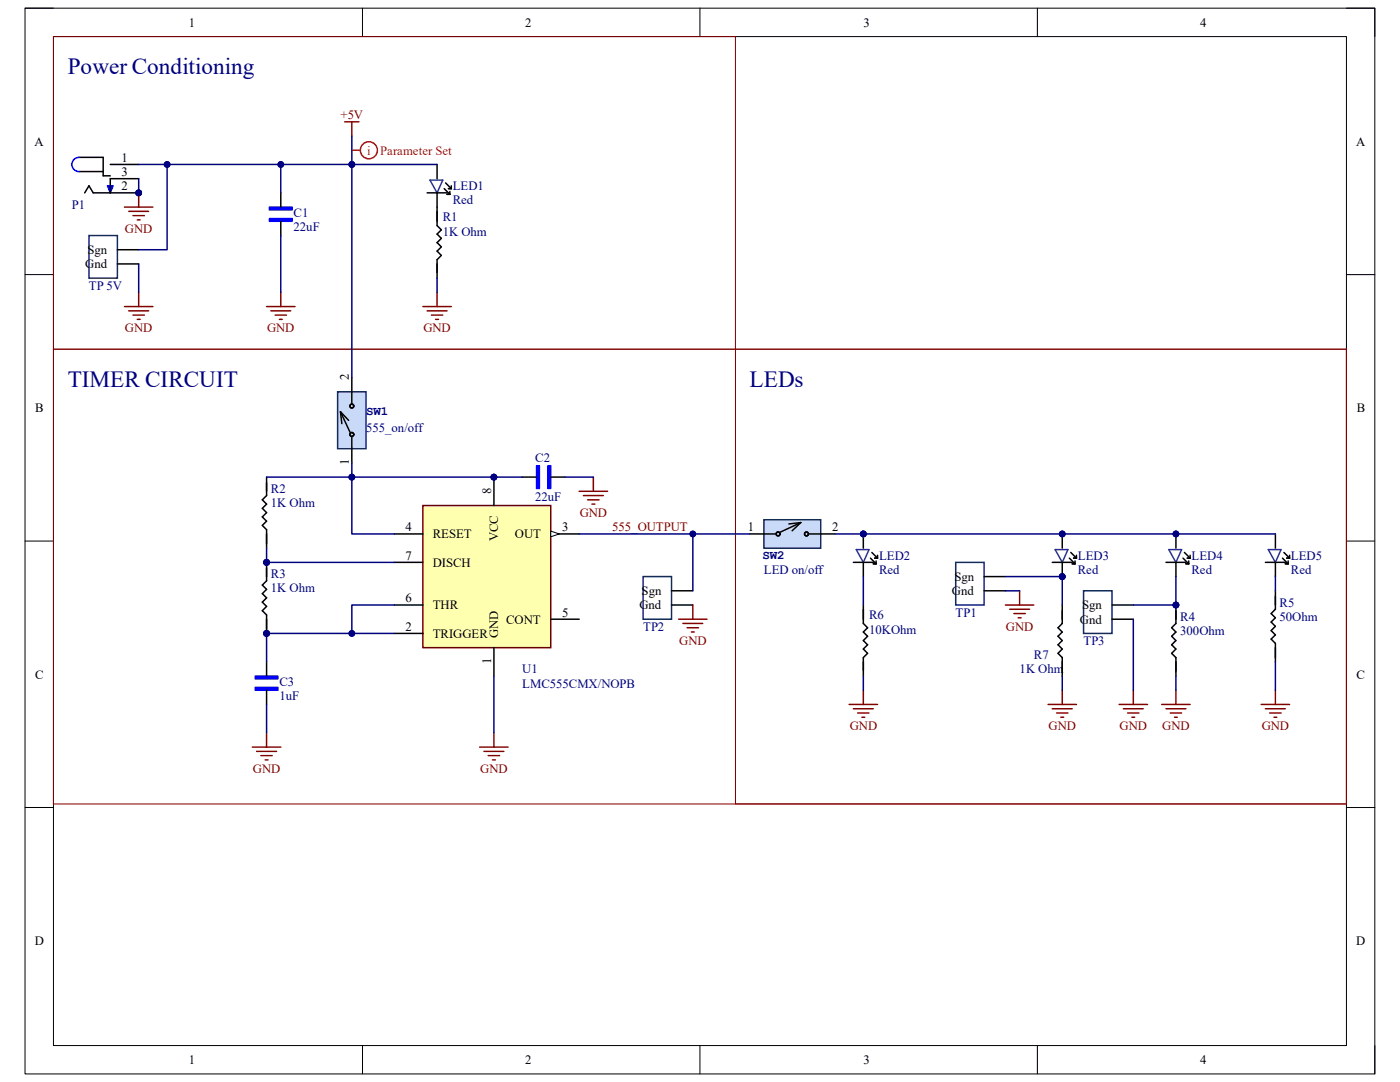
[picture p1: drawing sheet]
<svg xmlns="http://www.w3.org/2000/svg" width="279mm" height="216mm" viewBox="0 0 279 216" stroke-linecap="round" stroke-linejoin="round" font-family="sans-serif">
<path d="M5 1.6h269.4v212.7h-269.4z" fill="none" stroke="#000" stroke-width=".2"/>
<path d="M10.7 7.3h258v201.3h-258z" fill-rule="evenodd" fill="#fff"/>
<g fill="none" stroke="#000" stroke-width=".2">
<path d="M5 1.6h5.7M10.7 7.3h258v201.3h-258zM72.3 1.6v5.7M139.7 1.6v5.7M207 1.6v5.7M268.7 1.6h5.7v5.7M5 54.8h5.7M268.7 54.8h5.7M5 108h5.7M268.7 108h5.7M5 161.1h5.7M268.7 161.1h5.7"/>
<path d="M72.3 208.6v5.7M139.7 208.6v5.7M207 208.6v5.7M274.4 208.6v5.7"/>
</g>
<path d="M10.7 7.3h136.1v62.4h-136.1zM10.7 69.7h258v90.7h-258zM146.8 69.7h121.9v90.7h-121.9z" fill="none" stroke="#800000" stroke-width=".2"/>
<circle cx="27.7" cy="38.5" r=".57" fill="#000080"/>
<circle cx="27.7" cy="38.5" r=".57" fill="none" stroke="#000080" stroke-width=".2"/>
<path d="M21.4 37.1h1.2l-.6 1.4z" fill="#00f"/>
<path d="M15.8 31.4a1.42 1.42 0 0 0-1.4 1.4 1.42 1.42 0 0 0 1.4 1.4M21.4 37.1h1.2l-.6 1.4z" fill="none" stroke="#00f" stroke-width=".3"/>
<path d="M15.8 31.4h4.8v3.7h1.4M15.8 34.2h4.8M16.9 38.5l.9-1.4 .8 1.4h9.1M22 35.7v2.8" fill="none" stroke="#000" stroke-width=".3"/>
<circle cx="27.7" cy="38.5" r=".57" fill="#000080"/>
<circle cx="27.7" cy="38.5" r=".57" fill="none" stroke="#000080" stroke-width=".2"/>
<path d="M22 35.7h5.7M22 32.8h5.7" fill="none" stroke="#000" stroke-width=".3"/>
<path d="M17.8 47h5.6v8.5h-5.6z" fill-rule="evenodd" fill="#fff"/>
<path d="M17.8 47h5.6v8.5h-5.6z" fill="none" stroke="#073763" stroke-width=".3"/>
<path d="M23.4 49.8h4.3M23.4 52.7h4.3M87.2 41.3v3.7l.9 .9-.9 .8 .9 .9-.9 .8 .9 .9-.9 .8 .9 .9-.9 .8v3.7M53.2 95.2v3.7l-.8 .8 .8 .9-.8 .8 .8 .9-.8 .8 .8 .9-.8 .8 .8 .9v3.7" fill="none" stroke="#000" stroke-width=".3"/>
<path d="M67.4 78.2h5.7v11.3h-5.7z" fill-rule="evenodd" fill="#c9daf8"/>
<path d="M67.4 78.2h5.7v11.3h-5.7z" fill="none" stroke="#073763" stroke-width=".3"/>
<g fill="none" stroke="#000" stroke-width=".3">
<path d="M70.2 75.4v5.1M67.9 82.2l2 4.2M67.9 82.2l.3 2.3M67.9 82.2l1.7 1.7M70.2 87.3v5.1"/>
<circle cx="70.2" cy="86.7" r=".39"/>
<circle cx="70.2" cy="81" r=".39"/>
</g>
<circle cx="98.6" cy="95.2" r=".57" fill="#000080"/>
<circle cx="98.6" cy="95.2" r=".57" fill="none" stroke="#000080" stroke-width=".2"/>
<path d="M84.4 100.9h25.5v28.3h-25.5z" fill-rule="evenodd" fill="#ffffb0"/>
<path d="M84.4 100.9h25.5v28.3h-25.5z" fill="none" stroke="#600" stroke-width=".3"/>
<path d="M98.6 95.2v5.7" fill="none" stroke="#000" stroke-width=".3"/>
<circle cx="98.6" cy="95.2" r=".57" fill="#000080"/>
<circle cx="98.6" cy="95.2" r=".57" fill="none" stroke="#000080" stroke-width=".2"/>
<path d="M78.7 106.5h5.7M78.7 112.2h5.7M109.9 106.5h5.7M78.7 120.7h5.7M78.7 126.4h5.7M98.6 129.2v5.7M109.9 123.6h5.7" fill="none" stroke="#000" stroke-width=".3"/>
<path d="M109.9 106l1.7 .5-1.7 .6z" fill="#f8fcff"/>
<path d="M109.9 106l1.7 .5-1.7 .6z" fill="none" stroke="#000" stroke-width=".2"/>
<path d="M85.8 35.9h2.6l-1.2 2.6z" fill="none" stroke="#1c4587" stroke-width=".3"/>
<path d="M85.2 38.5h4M87.2 32.8v2.9M87.2 38.5v2.8M88.6 37.6l1.2 1.2M88.9 36.5l1.2 1.1M89.2 38.8h.6M89.5 37.6h.6M89.8 38.2v.6M90.1 37.1v.5" fill="none" stroke="#000" stroke-width=".3"/>
<path d="M53.8 41.3h4.5v.6h-4.5z" fill-rule="evenodd" fill="#00f"/>
<path d="M53.8 41.3h4.5v.6h-4.5z" fill="none" stroke="#00f" stroke-width=".3"/>
<path d="M53.8 43.6h4.5v.6h-4.5z" fill-rule="evenodd" fill="#00f"/>
<path d="M53.8 43.6h4.5v.6h-4.5z" fill="none" stroke="#00f" stroke-width=".3"/>
<path d="M56 38.5v2.8M56 44.2v2.8" fill="none" stroke="#000" stroke-width=".3"/>
<g fill="none" stroke="#800000" stroke-width=".3">
<path d="M27.7 58.3v2.9M56 58.3v2.9M87.2 58.3v2.9M24.8 61.2h5.7M25.7 62h4M26.5 62.9h2.3M27.4 63.7h.6M53.2 61.2h5.7M54 62h4M54.9 62.9h2.3M55.8 63.7h.5M84.4 61.2h5.7"/>
<path d="M85.2 62h4M86.1 62.9h2.3M86.9 63.7h.6"/>
</g>
<path d="M107.1 92.9h.5v4.6h-.5z" fill-rule="evenodd" fill="#00f"/>
<path d="M107.1 92.9h.5v4.6h-.5z" fill="none" stroke="#00f" stroke-width=".3"/>
<path d="M109.3 92.9h.6v4.6h-.6z" fill-rule="evenodd" fill="#00f"/>
<path d="M109.3 92.9h.6v4.6h-.6z" fill="none" stroke="#00f" stroke-width=".3"/>
<path d="M104.2 95.2h2.9M109.9 95.2h2.8" fill="none" stroke="#000" stroke-width=".3"/>
<path d="M115.6 98h5.7M116.4 98.9h4M117.3 99.7h2.3M118.4 95.2v2.8M118.1 100.6h.6" fill="none" stroke="#800000" stroke-width=".3"/>
<circle cx="53.2" cy="112.2" r=".57" fill="#000080"/>
<circle cx="53.2" cy="112.2" r=".57" fill="none" stroke="#000080" stroke-width=".2"/>
<circle cx="53.2" cy="126.4" r=".57" fill="#000080"/>
<circle cx="53.2" cy="126.4" r=".57" fill="none" stroke="#000080" stroke-width=".2"/>
<path d="M53.2 112.2v3.7l-.8 .9 .8 .8-.8 .9 .8 .8-.8 .9 .8 .8-.8 .9 .8 .8v2.8" fill="none" stroke="#000" stroke-width=".3"/>
<circle cx="53.2" cy="112.2" r=".57" fill="#000080"/>
<circle cx="53.2" cy="112.2" r=".57" fill="none" stroke="#000080" stroke-width=".2"/>
<path d="M53.2 123.6v2.8" fill="none" stroke="#000" stroke-width=".3"/>
<circle cx="53.2" cy="126.4" r=".57" fill="#000080"/>
<circle cx="53.2" cy="126.4" r=".57" fill="none" stroke="#000080" stroke-width=".2"/>
<path d="M50.9 134.9h4.6v.6h-4.6z" fill-rule="evenodd" fill="#00f"/>
<path d="M50.9 134.9h4.6v.6h-4.6z" fill="none" stroke="#00f" stroke-width=".3"/>
<path d="M50.9 137.2h4.6v.5h-4.6z" fill-rule="evenodd" fill="#00f"/>
<path d="M50.9 137.2h4.6v.5h-4.6z" fill="none" stroke="#00f" stroke-width=".3"/>
<path d="M53.2 132.1v2.8M53.2 137.7v2.9" fill="none" stroke="#000" stroke-width=".3"/>
<path d="M50.4 149.1h5.6M51.2 149.9h4M52.1 150.8h2.2M52.9 151.6h.6M53.2 146.2v2.9M95.7 149.1h5.7M96.6 149.9h4M97.4 150.8h2.3M98.3 151.6h.6M98.6 146.2v2.9" fill="none" stroke="#800000" stroke-width=".3"/>
<path d="M152.4 103.7h11.4v5.7h-11.4z" fill-rule="evenodd" fill="#c9daf8"/>
<path d="M152.4 103.7h11.4v5.7h-11.4z" fill="none" stroke="#073763" stroke-width=".3"/>
<g fill="none" stroke="#000" stroke-width=".3">
<path d="M149.6 106.5h5.1M159.8 104.3l-4.2 2M159.8 104.3l-2.4 .2M159.8 104.3l-1.7 1.6M161.5 106.5h5.1"/>
<circle cx="155.3" cy="106.5" r=".39"/>
<circle cx="161" cy="106.5" r=".39"/>
</g>
<circle cx="172.3" cy="106.5" r=".57" fill="#000080"/>
<circle cx="172.3" cy="106.5" r=".57" fill="none" stroke="#000080" stroke-width=".2"/>
<path d="M170.9 109.7h2.5l-1.1 2.5z" fill="none" stroke="#1c4587" stroke-width=".3"/>
<path d="M172.3 106.5v2.9M172.3 112.2v2.9M173.7 111.4l1.1 1.1M174.3 112.5h.5M174.8 111.9v.6" fill="none" stroke="#000" stroke-width=".3"/>
<circle cx="172.3" cy="106.5" r=".57" fill="#000080"/>
<circle cx="172.3" cy="106.5" r=".57" fill="none" stroke="#000080" stroke-width=".2"/>
<path d="M170.3 112.2h4M174 110.2l1.1 1.2M174.6 111.4h.5M175.1 110.8v.6M172.3 120.7v3.7l.8 .9-.8 .8 .8 .9-.8 .8 .8 .9-.8 .8 .8 .9-.8 .8v3.7M212 120.7v3.7l-.9 .9 .9 .8-.9 .9 .9 .8-.9 .9 .9 .8-.9 .9 .9 .8v3.7" fill="none" stroke="#000" stroke-width=".3"/>
<path d="M172.3 137.7v2.9M169.5 140.6h5.6M170.3 141.4h4M171.2 142.3h2.2M172 143.1h.6" fill="none" stroke="#800000" stroke-width=".3"/>
<circle cx="212" cy="115.1" r=".57" fill="#000080"/>
<circle cx="212" cy="115.1" r=".57" fill="none" stroke="#000080" stroke-width=".2"/>
<circle cx="212" cy="106.5" r=".57" fill="#000080"/>
<circle cx="212" cy="106.5" r=".57" fill="none" stroke="#000080" stroke-width=".2"/>
<path d="M210.6 109.7h2.5l-1.1 2.5z" fill="none" stroke="#1c4587" stroke-width=".3"/>
<path d="M212 112.2v2.9M213.4 111.4l1.1 1.1M214 112.5h.5M214.5 111.9v.6" fill="none" stroke="#000" stroke-width=".3"/>
<circle cx="212" cy="115.1" r=".57" fill="#000080"/>
<circle cx="212" cy="115.1" r=".57" fill="none" stroke="#000080" stroke-width=".2"/>
<path d="M212 106.5v2.9" fill="none" stroke="#000" stroke-width=".3"/>
<circle cx="212" cy="106.5" r=".57" fill="#000080"/>
<circle cx="212" cy="106.5" r=".57" fill="none" stroke="#000080" stroke-width=".2"/>
<path d="M210 112.2h4M213.7 110.2l1.1 1.2M214.3 111.4h.5M214.8 110.8v.6" fill="none" stroke="#000" stroke-width=".3"/>
<circle cx="234.7" cy="106.5" r=".57" fill="#000080"/>
<circle cx="234.7" cy="106.5" r=".57" fill="none" stroke="#000080" stroke-width=".2"/>
<path d="M233.3 109.7h2.5l-1.1 2.5z" fill="none" stroke="#1c4587" stroke-width=".3"/>
<path d="M234.7 106.5v2.9M234.7 112.2v2.9M236.1 111.4l1.1 1.1M236.7 112.5h.5M237.2 111.9v.6" fill="none" stroke="#000" stroke-width=".3"/>
<circle cx="234.7" cy="106.5" r=".57" fill="#000080"/>
<circle cx="234.7" cy="106.5" r=".57" fill="none" stroke="#000080" stroke-width=".2"/>
<g fill="none" stroke="#000" stroke-width=".3">
<path d="M232.7 112.2h4M236.4 110.2l1.1 1.2M237 111.4h.5M237.5 110.8v.6M252.5 112.2h4M254.5 106.5v2.9M254.5 112.2v2.9M255.9 111.4l1.2 1.1M256.2 110.2l1.2 1.2M256.5 112.5h.6M256.8 111.4h.6M257.1 111.9v.6"/>
<path d="M257.4 110.8v.6"/>
</g>
<path d="M212 137.7v2.9M209.2 140.6h5.6M210 141.4h4M210.9 142.3h2.2M211.7 143.1h.6" fill="none" stroke="#800000" stroke-width=".3"/>
<path d="M253.1 109.7h2.6l-1.2 2.5z" fill="none" stroke="#1c4587" stroke-width=".3"/>
<circle cx="234.7" cy="120.7" r=".57" fill="#000080"/>
<circle cx="234.7" cy="120.7" r=".57" fill="none" stroke="#000080" stroke-width=".2"/>
<path d="M234.7 120.7v3.7l-.9 .9 .9 .8-.9 .9 .9 .8-.9 .9 .9 .8-.9 .9 .9 .8v2.8" fill="none" stroke="#000" stroke-width=".3"/>
<circle cx="234.7" cy="120.7" r=".57" fill="#000080"/>
<circle cx="234.7" cy="120.7" r=".57" fill="none" stroke="#000080" stroke-width=".2"/>
<path d="M254.5 117.9v3.7l-.8 .8 .8 .9-.8 .8 .8 .9-.8 .8 .8 .9-.8 .8 .8 .9v3.7M234.7 132.1v2.8" fill="none" stroke="#000" stroke-width=".3"/>
<path d="M234.7 137.7v2.9M254.5 137.7v2.9M231.8 140.6h5.7M232.7 141.4h4M233.5 142.3h2.3M234.4 143.1h.6M251.7 140.6h5.7M252.5 141.4h4M253.4 142.3h2.3M254.2 143.1h.6" fill="none" stroke="#800000" stroke-width=".3"/>
<path d="M190.7 112.2h5.7v8.5h-5.7z" fill-rule="evenodd" fill="#fff"/>
<path d="M190.7 112.2h5.7v8.5h-5.7z" fill="none" stroke="#073763" stroke-width=".3"/>
<path d="M196.4 115.1h4.2M196.4 117.9h4.2" fill="none" stroke="#000" stroke-width=".3"/>
<path d="M203.5 117.9v2.8M200.6 120.7h5.7M201.5 121.6h4M202.4 122.4h2.2M203.2 123.3h.6" fill="none" stroke="#800000" stroke-width=".3"/>
<path d="M128.3 115.1h5.7v8.5h-5.7z" fill-rule="evenodd" fill="#fff"/>
<path d="M128.3 115.1h5.7v8.5h-5.7z" fill="none" stroke="#073763" stroke-width=".3"/>
<path d="M134 117.9h4.3M134 120.7h4.3" fill="none" stroke="#000" stroke-width=".3"/>
<path d="M27.7 38.5v2.8M24.8 41.3h5.7M25.7 42.2h4M26.5 43h2.3M27.4 43.9h.6M135.4 123.6h5.7M136.3 124.4h4M137.1 125.3h2.3M138 126.1h.6M138.3 120.7v2.9" fill="none" stroke="#800000" stroke-width=".3"/>
<circle cx="27.7" cy="38.5" r=".57" fill="#000080"/>
<circle cx="27.7" cy="38.5" r=".57" fill="none" stroke="#000080" stroke-width=".2"/>
<path d="M216.2 117.9h5.7v8.5h-5.7z" fill-rule="evenodd" fill="#fff"/>
<path d="M216.2 117.9h5.7v8.5h-5.7z" fill="none" stroke="#073763" stroke-width=".3"/>
<path d="M221.9 120.7h4.3M221.9 123.6h4.3" fill="none" stroke="#000" stroke-width=".3"/>
<path d="M226.2 137.7v2.9M223.3 140.6h5.7M224.2 141.4h4M225 142.3h2.3M225.9 143.1h.6" fill="none" stroke="#800000" stroke-width=".3"/>
<g fill="none" stroke="#f00" stroke-width=".3">
<path d="M70.2 30h1.7"/>
<circle cx="73.6" cy="30" r="1.7"/>
</g>
<path d="M56 32.8v5.7" fill="none" stroke="#000080" stroke-width=".3"/>
<circle cx="56" cy="32.8" r=".57" fill="#000080"/>
<circle cx="56" cy="32.8" r=".57" fill="none" stroke="#000080" stroke-width=".2"/>
<path d="M33.4 32.8v17h-5.7M87.2 55.5v2.8" fill="none" stroke="#000080" stroke-width=".3"/>
<circle cx="33.4" cy="32.8" r=".57" fill="#000080"/>
<circle cx="33.4" cy="32.8" r=".57" fill="none" stroke="#000080" stroke-width=".2"/>
<path d="M70.2 32.8h17" fill="none" stroke="#000080" stroke-width=".3"/>
<circle cx="70.2" cy="32.8" r=".57" fill="#000080"/>
<circle cx="70.2" cy="32.8" r=".57" fill="none" stroke="#000080" stroke-width=".2"/>
<path d="M27.7 32.8h42.5v42.6" fill="none" stroke="#000080" stroke-width=".3"/>
<circle cx="70.2" cy="32.8" r=".57" fill="#000080"/>
<circle cx="70.2" cy="32.8" r=".57" fill="none" stroke="#000080" stroke-width=".2"/>
<circle cx="56" cy="32.8" r=".57" fill="#000080"/>
<circle cx="56" cy="32.8" r=".57" fill="none" stroke="#000080" stroke-width=".2"/>
<circle cx="33.4" cy="32.8" r=".57" fill="#000080"/>
<circle cx="33.4" cy="32.8" r=".57" fill="none" stroke="#000080" stroke-width=".2"/>
<path d="M112.7 95.2h5.7M53.2 126.4v5.7" fill="none" stroke="#000080" stroke-width=".3"/>
<circle cx="53.2" cy="126.4" r=".57" fill="#000080"/>
<circle cx="53.2" cy="126.4" r=".57" fill="none" stroke="#000080" stroke-width=".2"/>
<path d="M53.2 126.4h25.5M53.2 140.6v5.6" fill="none" stroke="#000080" stroke-width=".3"/>
<circle cx="70.2" cy="126.4" r=".57" fill="#000080"/>
<circle cx="70.2" cy="126.4" r=".57" fill="none" stroke="#000080" stroke-width=".2"/>
<circle cx="53.2" cy="126.4" r=".57" fill="#000080"/>
<circle cx="53.2" cy="126.4" r=".57" fill="none" stroke="#000080" stroke-width=".2"/>
<path d="M78.7 120.7h-8.5v5.7" fill="none" stroke="#000080" stroke-width=".3"/>
<circle cx="70.2" cy="126.4" r=".57" fill="#000080"/>
<circle cx="70.2" cy="126.4" r=".57" fill="none" stroke="#000080" stroke-width=".2"/>
<path d="M166.6 106.5h5.7M98.6 134.9v11.3" fill="none" stroke="#000080" stroke-width=".3"/>
<circle cx="172.3" cy="106.5" r=".57" fill="#000080"/>
<circle cx="172.3" cy="106.5" r=".57" fill="none" stroke="#000080" stroke-width=".2"/>
<path d="M172.3 106.5h82.2M172.3 115.1v5.6M172.3 134.9v2.8" fill="none" stroke="#000080" stroke-width=".3"/>
<circle cx="172.3" cy="106.5" r=".57" fill="#000080"/>
<circle cx="172.3" cy="106.5" r=".57" fill="none" stroke="#000080" stroke-width=".2"/>
<circle cx="212" cy="106.5" r=".57" fill="#000080"/>
<circle cx="212" cy="106.5" r=".57" fill="none" stroke="#000080" stroke-width=".2"/>
<circle cx="234.7" cy="106.5" r=".57" fill="#000080"/>
<circle cx="234.7" cy="106.5" r=".57" fill="none" stroke="#000080" stroke-width=".2"/>
<path d="M212 115.1v5.6" fill="none" stroke="#000080" stroke-width=".3"/>
<circle cx="212" cy="115.1" r=".57" fill="#000080"/>
<circle cx="212" cy="115.1" r=".57" fill="none" stroke="#000080" stroke-width=".2"/>
<path d="M53.2 109.4v2.8M254.5 115.1v2.8M212 134.9v2.8M234.7 134.9v2.8M254.5 132.1v5.6" fill="none" stroke="#000080" stroke-width=".3"/>
<circle cx="53.2" cy="112.2" r=".57" fill="#000080"/>
<circle cx="53.2" cy="112.2" r=".57" fill="none" stroke="#000080" stroke-width=".2"/>
<path d="M53.2 112.2h25.5" fill="none" stroke="#000080" stroke-width=".3"/>
<circle cx="53.2" cy="112.2" r=".57" fill="#000080"/>
<circle cx="53.2" cy="112.2" r=".57" fill="none" stroke="#000080" stroke-width=".2"/>
<path d="M200.6 115.1h11.4" fill="none" stroke="#000080" stroke-width=".3"/>
<circle cx="212" cy="115.1" r=".57" fill="#000080"/>
<circle cx="212" cy="115.1" r=".57" fill="none" stroke="#000080" stroke-width=".2"/>
<path d="M138.3 106.5v11.4M200.6 117.9h2.9" fill="none" stroke="#000080" stroke-width=".3"/>
<circle cx="138.3" cy="106.5" r=".57" fill="#000080"/>
<circle cx="138.3" cy="106.5" r=".57" fill="none" stroke="#000080" stroke-width=".2"/>
<path d="M115.6 106.5h34" fill="none" stroke="#000080" stroke-width=".3"/>
<circle cx="138.3" cy="106.5" r=".57" fill="#000080"/>
<circle cx="138.3" cy="106.5" r=".57" fill="none" stroke="#000080" stroke-width=".2"/>
<path d="M56 47v11.3M98.6 95.2h5.6" fill="none" stroke="#000080" stroke-width=".3"/>
<circle cx="98.6" cy="95.2" r=".57" fill="#000080"/>
<circle cx="98.6" cy="95.2" r=".57" fill="none" stroke="#000080" stroke-width=".2"/>
<path d="M70.2 92.4v2.8" fill="none" stroke="#000080" stroke-width=".3"/>
<circle cx="70.2" cy="95.2" r=".57" fill="#000080"/>
<circle cx="70.2" cy="95.2" r=".57" fill="none" stroke="#000080" stroke-width=".2"/>
<path d="M53.2 95.2h45.4" fill="none" stroke="#000080" stroke-width=".3"/>
<circle cx="70.2" cy="95.2" r=".57" fill="#000080"/>
<circle cx="70.2" cy="95.2" r=".57" fill="none" stroke="#000080" stroke-width=".2"/>
<circle cx="98.6" cy="95.2" r=".57" fill="#000080"/>
<circle cx="98.6" cy="95.2" r=".57" fill="none" stroke="#000080" stroke-width=".2"/>
<path d="M70.2 95.2v11.3h8.5" fill="none" stroke="#000080" stroke-width=".3"/>
<circle cx="70.2" cy="95.2" r=".57" fill="#000080"/>
<circle cx="70.2" cy="95.2" r=".57" fill="none" stroke="#000080" stroke-width=".2"/>
<path d="M27.7 35.7v2.8M27.7 52.7v5.6" fill="none" stroke="#000080" stroke-width=".3"/>
<circle cx="27.7" cy="38.5" r=".57" fill="#000080"/>
<circle cx="27.7" cy="38.5" r=".57" fill="none" stroke="#000080" stroke-width=".2"/>
<path d="M234.7 115.1v5.6" fill="none" stroke="#000080" stroke-width=".3"/>
<circle cx="234.7" cy="120.7" r=".57" fill="#000080"/>
<circle cx="234.7" cy="120.7" r=".57" fill="none" stroke="#000080" stroke-width=".2"/>
<path d="M226.2 120.7h8.5" fill="none" stroke="#000080" stroke-width=".3"/>
<circle cx="234.7" cy="120.7" r=".57" fill="#000080"/>
<circle cx="234.7" cy="120.7" r=".57" fill="none" stroke="#000080" stroke-width=".2"/>
<path d="M70.2 27.1v5.7M226.2 123.6v14.1" fill="none" stroke="#000080" stroke-width=".3"/>
<path d="M68.8 24.3h2.8M70.2 24.3v2.8" fill="none" stroke="#800000" stroke-width=".3"/>
<circle cx="70.2" cy="32.8" r=".57" fill="#000080"/>
<circle cx="70.2" cy="32.8" r=".57" fill="none" stroke="#000080" stroke-width=".2"/>
<g font-size="4.6" fill="#000080">
<text x="13.5" y="14.8">Power Conditioning</text>
<text x="13.5" y="77.2">TIMER CIRCUIT</text>
<text x="149.6" y="77.2">LEDs</text>
</g>
<g font-size="2.5">
<text x="37.7" y="5.3">1</text>
<text x="104.8" y="5.3">2</text>
<text x="172.3" y="5.3">3</text>
<text x="239.5" y="5.3">4</text>
<text x="6.9" y="29.1">A</text>
<text x="270.6" y="29.1">A</text>
<text x="24.3" y="35.1">3</text>
<text x="24.3" y="32.3">1</text>
<text x="24.3" y="37.9">2</text>
<text x="17" y="53.6">Gnd</text>
<text x="17.5" y="50.7">Sgn</text>
<text x="69.6" y="75.9" transform="rotate(-90 69.6 75.9)">2</text>
<text x="7" y="82.3">B</text>
<text x="270.8" y="82.3">B</text>
<text x="69.6" y="92.7" transform="rotate(-90 69.6 92.7)">1</text>
<text x="98" y="98.6" transform="rotate(-90 98 98.6)">8</text>
<text x="80.9" y="106">4</text>
<text x="86.4" y="107.4">RESET</text>
<text x="102.7" y="107.4">OUT</text>
<text x="112.2" y="106">3</text>
<text x="149.2" y="106">1</text>
<text x="166.1" y="106">2</text>
<text x="80.9" y="111.7">7</text>
<text x="86.4" y="113.1">DISCH</text>
<text x="99.4" y="108" transform="rotate(-90 99.4 108)">VCC</text>
<text x="128.1" y="118.7">Sgn</text>
<text x="190" y="118.7">Gnd</text>
<text x="190.5" y="115.9">Sgn</text>
<text x="80.9" y="120.2">6</text>
<text x="80.9" y="125.9">2</text>
<text x="86.4" y="121.6">THR</text>
<text x="101" y="124.4">CONT</text>
<text x="112.2" y="123">5</text>
<text x="127.6" y="121.6">Gnd</text>
<text x="215.5" y="124.4">Gnd</text>
<text x="215.9" y="121.6">Sgn</text>
<text x="86.4" y="127.3">TRIGGER</text>
<text x="99.4" y="127.3" transform="rotate(-90 99.4 127.3)">GND</text>
<text x="7" y="135.4">C</text>
<text x="98" y="132.5" transform="rotate(-90 98 132.5)">1</text>
<text x="270.7" y="135.4">C</text>
<text x="6.9" y="188.6">D</text>
<text x="270.7" y="188.6">D</text>
<text x="37.7" y="212.3">1</text>
<text x="104.8" y="212.3">2</text>
<text x="172.3" y="212.3">3</text>
<text x="239.5" y="212.3">4</text>
</g>
<g font-size="2.5" fill="#800000">
<text x="67.9" y="23.7">+5V</text>
<text x="24.9" y="46.4">GND</text>
<text x="24.9" y="66.3">GND</text>
<text x="53.3" y="66.3">GND</text>
<text x="84.5" y="66.3">GND</text>
<text x="115.7" y="103.2">GND</text>
<text x="122.2" y="106">555_OUTPUT</text>
<text x="200.7" y="125.9">GND</text>
<text x="135.6" y="128.7">GND</text>
<text x="169.6" y="145.7">GND</text>
<text x="209.3" y="145.7">GND</text>
<text x="223.4" y="145.7">GND</text>
<text x="231.9" y="145.7">GND</text>
<text x="251.8" y="145.7">GND</text>
<text x="50.5" y="154.2">GND</text>
<text x="95.8" y="154.2">GND</text>
</g>
<g font-size="2.5" fill="#f00">
<text x="73.3" y="30.9">i</text>
<text x="75.9" y="30.9">Parameter Set</text>
</g>
<g font-size="2.5" fill="#000080">
<text x="14.4" y="41.6">P1</text>
<text x="90.3" y="40.8">Red</text>
<text x="90.3" y="37.9">LED1</text>
<text x="58.6" y="46.1">22uF</text>
<text x="58.6" y="43.3">C1</text>
<text x="88.3" y="47">1K Ohm</text>
<text x="88.3" y="44.2">R1</text>
<text x="17.7" y="57.8">TP 5V</text>
<text x="73.1" y="82.8">SW1</text>
<text x="73.1" y="86.1">555_on/off</text>
<text x="106.8" y="92.1">C2</text>
<text x="54.1" y="101.2">1K Ohm</text>
<text x="54.1" y="98.3">R2</text>
<text x="106.8" y="100">22uF</text>
<text x="152.1" y="111.5">SW2</text>
<text x="175.4" y="111.7">LED2</text>
<text x="215.1" y="111.7">LED3</text>
<text x="237.8" y="111.7">LED4</text>
<text x="257.6" y="111.7">LED5</text>
<text x="54.1" y="118.2">1K Ohm</text>
<text x="54.1" y="115.4">R3</text>
<text x="152.4" y="114.5">LED on/off</text>
<text x="175.4" y="114.5">Red</text>
<text x="215.1" y="114.5">Red</text>
<text x="237.8" y="114.5">Red</text>
<text x="257.6" y="114.5">Red</text>
<text x="128.4" y="125.9">TP2</text>
<text x="173.4" y="123.6">R6</text>
<text x="190.7" y="123">TP1</text>
<text x="235.5" y="123.9">R4</text>
<text x="255.4" y="123.9">50Ohm</text>
<text x="255.4" y="121">R5</text>
<text x="173.4" y="126.4">10KOhm</text>
<text x="206.3" y="131.5">R7</text>
<text x="216.2" y="128.7">TP3</text>
<text x="235.5" y="126.7">300Ohm</text>
<text x="55.8" y="136.9">C3</text>
<text x="104.2" y="134.4">U1</text>
<text x="104.2" y="137.2">LMC555CMX/NOPB</text>
<text x="203.5" y="134.4">1K Ohm</text>
<text x="55.8" y="139.7">1uF</text>
</g>
</svg>
